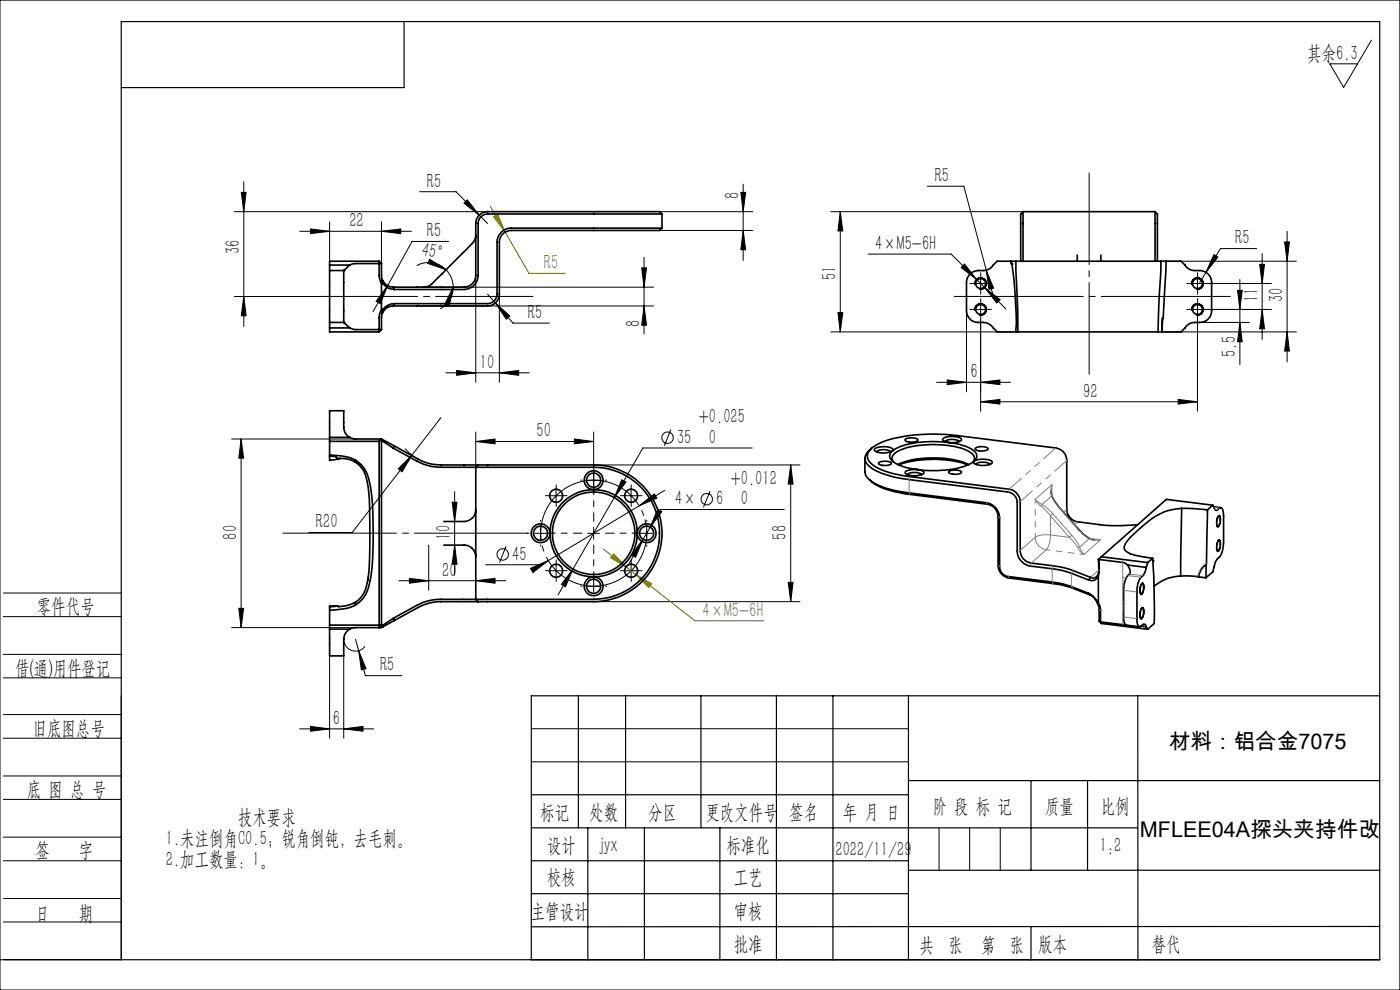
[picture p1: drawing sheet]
<svg xmlns="http://www.w3.org/2000/svg" width="297mm" height="210mm" viewBox="0 0 297 210" stroke-linecap="round" stroke-linejoin="round" font-family="sans-serif">
<g fill="none" stroke="#000" stroke-width=".21">
<path d="M0 0h297v210h-297zM290.9 8.5l-5.9 10-2.9-5h5.9M51.7 38.6v30.6M157.7 39.1v16.1M196.7 39.5h7.8l6.4 24M49.7 44.9h53.7M51.2 40.8h1l-.5 4.1zM63.6 49.1h23.7M65.9 48.6l4 .5-4 .5zM69.9 47.1v8.3M80.9 49.1l4.1-.5v1zM80.9 47.1v20.3"/>
<path d="M88.4 56.3a5.2 5.2 0 0 1 6.2 .9M89 40.7h7.7l5 4.9M91.2 55l3.4 2.2-3.9-1.3zM94.6 57.2a5.2 5.2 0 0 1 1.5 3.7M95.1 51.2h-7.7l-5.2 9.4M98.4 43.1l.7-.7 2.6 3.2zM100.9 58.4v22.7M101.7 45.6l1.7 1.8M136.1 56.8h1.1l-.6 4.1zM136.6 54.6v16.2M139.9 44.9h19.8M139.9 48.9h19.8"/>
<path d="M157.2 40.8h1l-.5 4.1zM157.7 48.9l.5 4.1h-1zM176.2 44.9h40.8M178.3 44.9l.5 4.1h-1zM178.3 44.9v25.5M184.1 53.9h17.7l7.1 7.1M204.6 56l2.6 3.3-3.3-2.5zM208 58.9v2.5M209.2 57.3l1.6 3.8-1 .3zM247.4 55.4h27.6M254 58.9v2.5M255.8 57.8l-1.3 2.1"/>
<path d="M257.5 54l.9 .5-2.6 3.3zM263 59.3v18.1M266.6 52.7h-7.7l-3.1 5.1M267.2 56.1h1.1l-.5 4zM267.8 53.8v18.2M272.5 51.3h1l-.5 4.1zM273 49.1v27.7M49.7 62.9h18.2M51.7 62.9l.5 4.1h-1zM82.2 60.6l-1.5 3.8-.9-.5zM82.2 60.6l-3.1 5.5M88.4 60.9h50.2"/>
<path d="M88.4 64.9h50.2M94.6 79.1h17.7M96.1 60.9l-.8 4-1-.3zM96.1 60.9a5.2 5.2 0 0 1-2.8 4.6M96.9 78.6l4 .5-4 .5zM103.4 62.4l1.7 1.9M105.1 64.3l3.1 2.7-.8 .7zM105.1 64.3l3.7 4.2h7.8M105.9 79.1l4.1-.5v1zM105.9 62.4v18.7M136.6 64.9l.6 4.1h-1.1zM176.2 70.4h38.9"/>
<path d="M177.8 66.3h1l-.5 4.1zM205 65.9v17.2M206.8 60.1h2.5M206.8 65.6h2.5M206.8 66a1.23 1.23 0 0 1 1.1-1.6 1.23 1.23 0 0 1 1.4 1.4 1.23 1.23 0 0 1-1.6 1M206.8 60.5a1.23 1.23 0 0 1 1.1-1.6 1.23 1.23 0 0 1 1.4 1.4 1.23 1.23 0 0 1-1.6 1M208 64.4v2.5M208 67.9v19.3M208.9 61l3.3 2.6-.7 .7zM208.9 61l4.5 4.5M246.6 70.4h28.4M252.8 60.1h2.5"/>
<path d="M252.8 65.6h2.5M252.8 66a1.23 1.23 0 0 1 1.1-1.6 1.23 1.23 0 0 1 1.4 1.4 1.23 1.23 0 0 1-1.6 1M252.8 60.5a1.23 1.23 0 0 1 1.1-1.6 1.23 1.23 0 0 1 1.4 1.4 1.23 1.23 0 0 1-1.6 1M254 64.4v2.5M254 67.9v19.3M254.5 68.4h10.5M256.3 60.1h13.4M256.3 65.6h13.4M262.5 61.6h1l-.5 4zM263 68.4l.5 4.1h-1zM267.8 65.6l.5 4.1h-1.1zM273 70.4l.5 4.1h-1z"/>
<path d="M49.1 93.1h26.3M51.2 93.1l.5 4.1h-1zM51.2 93.1v40M84.5 99.4l2.9-2.9-2.1 3.6zM86 95.2l.9 .9 1.8 1.3M87.4 96.5l-12.7 16.5h-9.2M93.5 88.6l-6.1 7.9M100.9 93.7l4.1-.6v1zM100.9 91.6v7.5M100.9 93.7h25M121.8 93.1l4.1 .6-4.1 .4zM125.9 91.6v11.5"/>
<path d="M125.9 98.6h43.8M142.3 91.1l-1.4 3.5M159.6 95h-23.2l-18 31.2M167.7 98.6l.5 4.1h-1zM167.7 98.6v29M198.7 81.1h15.7M200.9 80.6l4.1 .5-4.1 .5zM208 85.2l4.1-.5v1zM208 85.2h46M208 81.1l4.1-.5v1zM249.9 84.7l4.1 .5-4.1 .5zM90.9 115.6v9.6"/>
<path d="M95.9 106.5h1l-.5 4.1zM96.4 115.6l.5 4.1h-1zM96.4 104.3v17.7M107.4 115.9l-1.4 3.4M113.4 113.1h2.5M114.7 111.9v2.5M116.3 118.9l-1.5 .9h-11.8M116.7 105.2h2.5M118 103.9v2.5M118 119.8v2.5M124.7 113.1h2.5M124.7 101.9h2.5"/>
<path d="M125.9 111.9v2.5M131.9 101.8l.9 .5-2.5 3.2zM132.6 105.2h2.5M133.9 103.9v2.5M133.9 119.8v2.5M135.6 107.3l3.2-2.5 .5 .8zM135.6 107.3l-19.3 11.6M135.9 113.1h2.5M136.4 114.4l-1.6 3.8-.9-.5zM136.4 114.4l-3.2 5.5M137.2 111.9v2.5M137.9 111.8l-1.5 2.6"/>
<path d="M139.5 108l.9 .5-2.5 3.3zM141 104l-5.4 3.3M150.6 104.2l-1.4 3.4M166.4 108.1h-26.3l-2.2 3.7M258.4 114.6a.34 .34 0 0 1 .5 0 .34 .34 0 0 1 0 .5 1.92 1.92 0 0 1-.6 1.9 2.39 2.39 0 0 1 .1-2.4zM258.4 109.4a.34 .34 0 0 1 .5 0 .34 .34 0 0 1 0 .5 1.92 1.92 0 0 1-.6 1.9 2.39 2.39 0 0 1 .1-2.4zM.7 138.8h25M.7 125.8h25M.7 130.8h25M49.1 133.1h26.3M50.7 129h1l-.5 4.1zM69.9 136.6v20"/>
<path d="M72.9 139.1v17.5M72.9 135.6a2.49 2.49 0 0 0 1.7 2.4 2.49 2.49 0 0 0 2.8-.9M75.4 135.6l.7 2.4M76.1 138l1.5 3.8-.9 .3zM76.1 138l1.4 5.3h7.7M84.6 123.2h22.7M86.9 122.7l4 .5-4 .5zM100.9 123.2l4.1-.5v1zM112.5 120.6l3.8-1.7-3.2 2.6zM116.7 121.1h2.5M121.6 120.7l-1.7 3.8-.8-.5zM124.7 124.4h2.5"/>
<path d="M125.9 123.1v2.5M125.9 127.6h43.8M132.6 121.1h2.5M167.2 123.5h1l-.5 4.1zM242.2 128.9h.1a.42 .42 0 0 1 .4 .2 .42 .42 0 0 1 0 .4 1.97 1.97 0 0 1-.6 1.8 2.3 2.3 0 0 1 .1-2.4zM242.2 123.7h.1a.42 .42 0 0 1 .4 .2 .42 .42 0 0 1 0 .4 1.97 1.97 0 0 1-.6 1.8 2.3 2.3 0 0 1 .1-2.4zM.7 143.8h25M.7 156.6h25M.7 151.6h25M25.7 147.6v56h-25.7M63.6 154.6h15.7M65.9 154.1l4 .5-4 .5z"/>
<path d="M72.9 154.6l4.1-.5v1zM112.7 154.6h80M.7 169.6h25M.7 164.6h25M.7 177.6h25M112.7 161.6h80M199.2 175.6v9M205.7 175.6v9M212.2 175.6v9M.7 182.6h25M.7 190.6h25M.7 195.6h25"/>
<path d="M241.4 203.6h.1"/>
<circle cx="141.6" cy="92.8" r="1.22"/>
<circle cx="106.7" cy="117.6" r="1.22"/>
<circle cx="149.9" cy="105.9" r="1.2"/>
</g>
<path d="M136.7 109.8a11.2 11.2 0 0 0-18.8-4.6 11.2 11.2 0 0 0 4.9 18.7 11.2 11.2 0 0 0 14.2-13.2l-.3-.9" fill="none" stroke="#000" stroke-width=".21" stroke-dasharray="30.5 1.3 1.3 1.3" stroke-dashoffset="-3" stroke-linecap="butt"/>
<path d="M104 43.7l8.2 14.3h7.7M104.7 46l.9-.5 1.6 3.7zM128.1 116.5l5 3.9M130.2 117.5l2.9 2.9-3.6-2.1zM133.1 120.4l1.6 1.3M134.7 121.7l3.6 2.2-.7 .7zM134.7 121.7l12.7 10h14.6" fill="none" stroke="#808000" stroke-width=".21"/>
<path d="M113 62.9h-45" fill="none" stroke="#000" stroke-width=".21" stroke-dasharray="30.5 1.3 1.3 1.3" stroke-dashoffset="9.8"/>
<path d="M112 113.1h-52" fill="none" stroke="#000" stroke-width=".21" stroke-dasharray="30.5 1.3 1.3 1.3" stroke-dashoffset="6.4"/>
<path d="M123.5 113.1h-7.5M126 110.6v-7.5M126 115.6v7.5M128.5 113.1h7.5" fill="none" stroke="#000" stroke-width=".21" stroke-dasharray="30.5 1.3 1.3 1.3" stroke-dashoffset="28.6"/>
<g fill="none" stroke="#000" stroke-width=".21" stroke-dasharray="30.5 1.3 1.3 1.3">
<path d="M208.1 58.9v-1.1M254.1 58.9v-1.1M206.8 65.6h-1M206.8 60.1h-1M208.1 64.4v-1.1M208.1 66.9v1M208.1 61.4v1M209.3 65.6h1.1M209.3 60.1h1.1M252.8 65.6h-1M252.8 60.1h-1M254.1 64.4v-1.1"/>
<path d="M254.1 66.9v1M254.1 61.4v1M255.3 65.6h1.1M255.3 60.1h1.1M126 99.3v-.2M112.2 113.1h-.4M114.7 110.6v-.3M114.7 115.6v.2M116.7 105.1h-1M117.2 113.1h.3M118 103.9v-1.1M118 106.4v1"/>
<path d="M118 119.8v-1M119.2 105.1h1.1M123.5 101.8h-.3M126 104.3v.3M128.5 101.8h.2M132.7 105.1h-1.1M133.9 103.9v-1.1M133.9 106.4v1M133.9 119.8v-1M134.7 113.1h-.2M135.2 105.1h1M137.2 110.6v-.3"/>
<path d="M137.2 115.6v.2M139.7 113.1h.3M116.7 121.1h-1M118 122.3v1.1M119.2 121.1h1.1M123.5 124.3h-.3M126 121.8v-.2M126 126.8v.3M128.5 124.3h.2M132.7 121.1h-1.1M133.9 122.3v1.1M135.2 121.1h1"/>
</g>
<path d="M231.1 79.4v-42.7" fill="none" stroke="#000" stroke-width=".21" stroke-dasharray="30.5 1.3 1.3 1.3" stroke-dashoffset="11"/>
<path d="M261 62.9h-58.6" fill="none" stroke="#000" stroke-width=".21" stroke-dasharray="30.5 1.3 1.3 1.3" stroke-dashoffset="3.1"/>
<g fill="none" stroke="#000" stroke-width=".25">
<path d="M25.7 4.6h267v199h-267zM85.7 4.6v14h-60M122.7 147.6v28M132.7 147.6v28M148.7 147.6v28M164.7 147.6v56M176.7 147.6v56M192.7 147.6v56M241.4 147.6v56M292.7 147.6h-180v56M112.7 175.6h128.7M112.7 168.6h80"/>
<path d="M124.7 175.6v28M136.7 175.6v28M152.7 175.6v28M192.7 165.6h100M218.7 165.6v19M230.7 165.6v19M112.7 182.6h80M112.7 189.6h80M192.7 184.6h100M218.7 196.6v7M292.7 196.5l-180 .1"/>
</g>
<g fill="#000">
<path d="M80.9 49.1l4.1-.5v1zM65.9 48.6l4 .5-4 .5z"/>
<path d="M157.2 40.8h1l-.5 4.1zM157.7 48.9l.5 4.1h-1zM136.1 56.8h1.1l-.6 4.1zM136.6 64.9l.6 4.1h-1.1zM167.7 98.6l.5 4.1h-1zM167.2 123.5h1l-.5 4.1zM272.5 51.3h1l-.5 4.1zM273 70.4l.5 4.1h-1zM267.2 56.1h1.1l-.5 4zM267.8 65.6l.5 4.1h-1.1zM262.5 61.6h1l-.5 4zM263 68.4l.5 4.1h-1z"/>
<path d="M178.3 44.9l.5 4.1h-1zM177.8 66.3h1l-.5 4.1z"/>
<path d="M51.7 62.9l.5 4.1h-1zM51.2 40.8h1l-.5 4.1z"/>
<path d="M96.1 60.9l-.8 4-1-.3zM91.2 55l3.4 2.2-3.9-1.3z"/>
<path d="M105.1 64.3l2.3 3.4 .8-.7zM99.1 42.4l-.7 .7 3.3 2.5zM82.2 60.6l-2.4 3.3 .9 .5zM121.6 120.7l-2.5 3.3 .8 .5zM131.9 101.8l-1.6 3.7 2.5-3.2zM136.4 114.4l-2.5 3.3 .9 .5zM139.5 108l-1.6 3.8 2.5-3.3zM84.5 99.4l.8 .7 2.1-3.6zM76.1 138l.6 4.1 .9-.3zM208.9 61l2.6 3.3 .7-.7zM204.6 56l-.7 .8 3.3 2.5zM209.2 57.3l.6 4.1 1-.3zM208 85.2l4.1-.5v1zM249.9 84.7l4.1 .5-4.1 .5zM257.5 54l-1.7 3.8 2.6-3.3z"/>
<path d="M105.9 79.1l4.1-.5v1zM96.9 78.6l4 .5-4 .5zM72.9 154.6l4.1-.5v1zM65.9 154.1l4 .5-4 .5z"/>
<path d="M51.2 93.1l.5 4.1h-1zM50.7 129h1l-.5 4.1z"/>
<path d="M100.9 93.7l4.1-.6v1zM121.8 93.1l4.1 .6-4.1 .4z"/>
<path d="M208 81.1l4.1-.5v1zM200.9 80.6l4.1 .5-4.1 .5z"/>
<path d="M95.9 106.5h1l-.5 4.1zM96.4 115.6l.5 4.1h-1z"/>
<path d="M135.6 107.3l3.7-1.7-.5-.8zM112.5 120.6l.6 .9 3.2-2.6z"/>
<path d="M100.9 123.2l4.1-.5v1zM86.9 122.7l4 .5-4 .5z"/>
</g>
<path d="M104.7 46l2.5 3.2-1.6-3.7zM130.2 117.5l-.7 .8 3.6 2.1zM134.7 121.7l2.9 2.9 .7-.7z" fill="#808000"/>
<g fill="none" stroke="#000" stroke-width=".35">
<path d="M69.9 57.4v11M69.9 56.2v1.2M69.9 57.4h3M69.9 56.2h4.3M72.9 57.4v11M72.9 57.4h.1M74.2 56.2l-1.3 1.2M80.4 55.4v3.2l.5 1.5M80.4 55.4h-10.5v.8M80.4 55.4l.5 .5M80.9 55.9h-5.5l-1.2 .3M80.9 55.9v2.7l.3 1"/>
<path d="M81.2 59.6a2.51 2.51 0 0 0 2.2 1.3M81.2 59.6l.1 .6M100.9 49.9l-.1 .8-.3 .6-6.7 6.8a11.6 11.6 0 0 1-3.1 2.7l-.8 .1M140.4 48.4h-32a2.99 2.99 0 0 0-3 3v11a2.05 2.05 0 0 1-2 2h-19.7M140.4 48.4l-.5 .5h-31.5a2.51 2.51 0 0 0-2.5 2.5v11a2.51 2.51 0 0 1-2.5 2.5h-20M140.4 45.4h-37a2.05 2.05 0 0 0-2 2v11a3 3 0 0 1-3 3h-14.7M140.4 45.4l-.5-.5h-36.5a2.51 2.51 0 0 0-2.5 2.5v11a2.5 2.5 0 0 1-2.5 2.5h-15M140.4 45.4v3M214.5 55.4h1l.4 15h-.4M214.5 55.8h.1M214.5 55.8l.2 .2M214.5 55.4h-3l-.8 .8a2.37 2.37 0 0 1-2.1 1.2 2.82 2.82 0 0 0-3.5 2.1l-.1 6.4a2.51 2.51 0 0 0 2.5 2.5h1.1a2.58 2.58 0 0 1 2.1 1.2l.8 .8h4a79.9 79.9 0 0 0-.8-14.4"/>
<path d="M214.5 55.4v.4M214.7 56h.1M215.5 55.4h30.8M217 44.9v10.5M217 44.9l-.5 .5v10M217 44.9h28M228.5 54.1v1.3M233.5 54.1v1.3M245 44.9v10.5M245 44.9l.5 .5v10M246.3 55.4l-.6 15M246.3 55.4h1.1"/>
<path d="M247.4 55.4l-.6 12-.2 .1M247.4 55.4h3.1l.9 .8a2.27 2.27 0 0 0 2.1 1.2 2.82 2.82 0 0 1 3.5 2.1v6.4a2.51 2.51 0 0 1-2.5 2.5h-1a2.46 2.46 0 0 0-2.1 1.2l-.9 .8h-4M69.9 68.4v1.2M69.9 68.4h3M69.9 69.6v.8h10.5M69.9 69.6h4.3M72.9 68.4l1.3 1.2M72.9 68.4h.1M74.2 69.6l1.2 .3h5.5M80.9 65.7l-.5 1.5v3.2M80.9 60.1l.4 .1M80.9 60.1v5.6"/>
<path d="M80.9 69.9l-.5 .5M81.2 66.2l-.3 1v2.7M81.3 65.6l-.4 .1M81.3 60.2a3 3 0 0 0 2.4 1.2M81.3 65.6l-.1 .6M83.4 64.9a2.51 2.51 0 0 0-2.2 1.3M83.4 60.9l.3 .5M83.7 64.4a3 3 0 0 0-2.4 1.2M83.7 64.4l-.3 .5M215.9 70.4h29.8M245.7 70.4h.7M246.6 67.5l-.1 2.9"/>
<path d="M69.9 92.8v3.7h.3a12.2 12.2 0 0 1 5.2 1.1M69.9 96.6v.1M69.9 96.8a1.66 1.66 0 0 1 1.9 .6M69.9 96.8v.9M69.9 96.7v.1M69.9 93.6h10.5M69.9 92.8h4.3M72 97.3a6.2 6.2 0 0 1 3.4 .7M72 97.3l-2.1 .3M72 97.3h.1M72.9 90.7a2.47 2.47 0 0 0 1.3 2.1M72.9 90.6v-3.5h-3v5.7"/>
<path d="M72.9 90.6v.1M74.2 92.8l1.2 .3h5.5l2.8 1.5M75.4 98a5.5 5.5 0 0 1 2.4 3.8 79 79 0 0 1 .7 14.3l-.2 4.4-.3 2.6M75.4 97.6v.4M75.4 97.6a6.2 6.2 0 0 1 2.8 3.9 53.2 53.2 0 0 1 1 13.6 27.9 27.9 0 0 1-1.6 10.9l-.6 1-1.6 1.4M75.4 98l.1 .1M80.4 93.6v39.5M80.9 93.2v39.4M80.9 93.1v.1M80.9 93.2l-.5 .4M80.9 93.4l2.5 1.7M83.4 95.1l5 2.7a11 11 0 0 0 5.1 1.3h7.4"/>
<path d="M83.7 94.6l5 2.8a10.1 10.1 0 0 0 4.8 1.2h7.9M83.7 94.6l-.3 .5M100.9 99.1h25a14 14 0 0 1 14 14 14 14 0 0 1-14 14h-25M100.9 99.1v28M101.4 98.6h24.5a14.5 14.5 0 0 1 14.6 14.5 14.5 14.5 0 0 1-14.6 14.5h-24.5M101.4 98.6l-.5 .5M183.5 97.2v2.8a3.3 3.3 0 0 0 2.1 2.6 19.9 19.9 0 0 0 7.3 2l16.3 2a3.3 3.3 0 0 1 2.9 3.2v10.4a2.12 2.12 0 0 0 1.8 2.1l11.5 1.6 5.6 2M184.9 95.1a2.38 2.38 0 0 0-1.2 3 7.4 7.4 0 0 0 4.6 2.7l1.7 .5 2.9 .4 21 2.7a2.29 2.29 0 0 1 1.9 2.1v10.4a3.3 3.3 0 0 0 2.8 3.2l6.8 .9 5.6 2M185.6 95.2a4.1 4.1 0 0 1 3.8 .1l.1 .1a1.92 1.92 0 0 1-2 .7 2.25 2.25 0 0 1-2-.6zM186 95.9a2.52 2.52 0 0 1 2.9-.1v.1M186.5 98.1a2.72 2.72 0 0 1 2.6 .1 1.23 1.23 0 0 1-1.5 .5l-1.1-.2-.1-.2zM189.3 95.7a1.38 1.38 0 0 0-.5 1.3 1.38 1.38 0 0 0 1 1.1 11.3 11.3 0 0 0 4.9 1.5"/>
<path d="M189.6 98a1.29 1.29 0 0 1 .5-2.1 17.7 17.7 0 0 1 10.2-1.5 10.2 10.2 0 0 1 6.1 2l.3 .8-.3 .8M190.5 98.6a20.7 20.7 0 0 1 15 0M190.7 98.6a22.9 22.9 0 0 1 14.6 0M192.1 93.1a2.93 2.93 0 0 1 2.6 .2 1.97 1.97 0 0 1-2.4 .4l-.3-.4zM200 93.1a3.8 3.8 0 0 1 3.9 0l.1 .1a2.67 2.67 0 0 1-2.7 .7l-1.2-.4zM200.5 93.7a2.52 2.52 0 0 1 2.9 0M201.3 93.9a9.5 9.5 0 0 1 5.6 2l.3 .5a1.24 1.24 0 0 1-.5 1.5M201.3 93.9a21.9 21.9 0 0 0-11.2 1.2l-.8 .6M206.7 97.9a14.8 14.8 0 0 1-8.7 1.9l-3.3-.2M206.7 97.9a3.9 3.9 0 0 1 3.8 0v.2a1.92 1.92 0 0 1-1.9 .6 2.23 2.23 0 0 1-2.1-.6zM207 95a2.31 2.31 0 0 1 2.6 .2 2.43 2.43 0 0 1-2.7 0zM207 98.5a2.51 2.51 0 0 1 3 0"/>
<path d="M94.2 115.6h4.2a2.47 2.47 0 0 1 2.5 2.5M100.9 108.1a2.53 2.53 0 0 1-2.5 2.5h-4.2M116.7 113.1a9.2 9.2 0 0 0 9.2 9.3M125.9 103.8a9.3 9.3 0 0 0-9.2 9.3M125.9 103.8a9.3 9.3 0 0 1 9.3 9.3M135.2 113.1a9.2 9.2 0 0 1-9.3 9.3M184.4 101.8a11.3 11.3 0 0 0 5.9 2.6l1.8 .4 17.3 2.2a2.69 2.69 0 0 1 2.3 2.6v10.4a2.76 2.76 0 0 0 2.4 2.6l11 1.5 2.1 .5 4.2 1.7M192.1 100a4.1 4.1 0 0 1 3.9 .1v.1a1.82 1.82 0 0 1-1.9 .7 2.23 2.23 0 0 1-2.1-.6zM192.5 100.7a2.51 2.51 0 0 1 3 0M201.3 100.1a2.79 2.79 0 0 1 2.7 0 1.22 1.22 0 0 1-1.6 .5l-1-.2zM223 104.1a5.4 5.4 0 0 0 1.8 3.6l4 4.6a5.1 5.1 0 0 0 3.4 2.2M233 118.7l5.2 .6 1 .6"/>
<path d="M233 118.7l.2 2.6-.2 .9M233 118.6l.1 1.5a1.91 1.91 0 0 1-1.1 2.5l-.6-.1M233 118.6h.1M233.6 118.1l9.9 1.2M239.2 119.9a1.73 1.73 0 0 1 .4 1.9 4.2 4.2 0 0 0-1.2 3.4v6.1l.2 .9 .3 .4 2.9 .4M239.2 119.9l4 .5M241.3 111.3l-5.5 .2-7.1-.8a2.76 2.76 0 0 1-2.4-2.7v-10.3a2.68 2.68 0 0 0-2.3-2.7l-21-2.6a36.1 36.1 0 0 0-15.8 1.4 4.4 4.4 0 0 0-3.2 2.8 2.99 2.99 0 0 0 2.1 2.6 19.4 19.4 0 0 0 6.9 1.9l21.1 2.7a2.77 2.77 0 0 1 2.3 2.6v10.4a2.68 2.68 0 0 0 2.4 2.6l6.9 1 1.5 .5 4.2 1.6M243.5 119.3l-.3 1.1M244.5 118.4v.5M244.5 118.4l-1 .9M244.6 118.9h.1M244.6 118.9l.2 5.7 .1 7.6-1.4 1.3"/>
<path d="M250.6 107.8a12.2 12.2 0 0 0-8.1 3.7l-2.8 2.6a3.5 3.5 0 0 0-1.2 2.2 2.16 2.16 0 0 0 1.7 1.3l4.3 .8M255.9 119.8l-.1 2.7M255.9 119.8h-.1a3.4 3.4 0 0 0-1.6 2.6M256.2 108.2l-5.5-.4-.2 14.4h1.6l2.1 .2M256.2 108.2l-.3 11.6M257.3 107.2l.3 .5a.45 .45 0 0 0 .2 .5 .45 .45 0 0 0 .5-.1l.5-.4h.3l.4 .9 .1 6.4a4.7 4.7 0 0 1-1.6 3.9l-.7 2.4-1.5 1.2M257.3 107.2l-9.9-1.3-14.4 12.7M257.3 107.2l-1.1 1M257.5 107.5l1.5 .2M258.5 114.8l.1-.1a1.3 1.3 0 0 1 .1 1.8l-.3 .3a1.85 1.85 0 0 1 .1-2zM258.5 109.6l.1-.1a1.3 1.3 0 0 1 .1 1.8l-.3 .3a1.85 1.85 0 0 1 .1-2zM69.9 128.7v.6"/>
<path d="M69.9 133.4v5.7h3v-1.6a4.4 4.4 0 0 1 .9-3.8l.4-.3M69.9 132.6h11M69.9 133.4h4.3M71.6 128.5l-1.7 .2M75.4 127.8l-.3 .1M75.4 127.8v.5M75.4 128.4l-.6 .2a12 12 0 0 1-4.9 .8v4M75.4 127.8a6.5 6.5 0 0 1-3.7 .8l-.1-.1M75.4 128.3v.1M78.1 122.6a6.6 6.6 0 0 1-2.7 5.2M80.4 133.1h-5l-1.2 .3M80.9 132.6h.3"/>
<path d="M80.9 132.6l-.5 .5M81.2 132.6l.1 .3M81.3 132.9l-.4 .2h-.5M83.4 131.2l-2.2 1.4M83.4 131.2l.3 .4M83.7 131.6l-2.4 1.3M100.9 127.1h-7.4a10.4 10.4 0 0 0-5.1 1.3l-5 2.8M100.9 127.1l.5 .5M101.4 127.6h-7.9a10.1 10.1 0 0 0-4.8 1.3l-5 2.7M231 125.9a3.6 3.6 0 0 1 1.8 1.8M231 125.9l.4 .4M231.4 126.3a3.2 3.2 0 0 1 1.5 1.9"/>
<path d="M231.4 122.5l-.4 .5M232.8 127.7l.2 .2M232.8 127.7l.1 .5M232.9 128.2l.3 .8v2.7M233 127.9l.5 1.5v2.5M233 122.2a1.45 1.45 0 0 1-2 .8M233 122.2v5.7M233.2 131.7l.3 .2M233.2 131.7l.4 .5M233.5 131.9l5.3 .6M233.5 131.9l.1 .3M233.6 132.2l9.9 1.3"/>
<path d="M242.1 132.8l.3-.3a.47 .47 0 0 1 .6 0 .47 .47 0 0 1 .2 .5M242.1 132.8l1.1 .2M242.2 123.9h.1a1.62 1.62 0 0 1-.2 2 1.84 1.84 0 0 1 .1-2zM242.2 129.1l.1-.1a1.62 1.62 0 0 1-.2 2.1 1.84 1.84 0 0 1 .1-2zM243.2 120.4l-.1 .3a3.6 3.6 0 0 1-1.3 2.2l-.4 1-.2 1.3v6.4l.2 1 .2 .3 .5-.1M243.2 133l.3 .5M250.4 122.2a8.8 8.8 0 0 0-5.6 2.1M254.2 122.4l1.6 .1"/>
<circle cx="208" cy="60.2" r="1.06"/>
<circle cx="208" cy="65.6" r="1.05"/>
<circle cx="254" cy="60.2" r="1.06"/>
<circle cx="254" cy="65.6" r="1.05"/>
<circle cx="114.7" cy="113.1" r="1.49"/>
<circle cx="114.7" cy="113.1" r="2"/>
<circle cx="118" cy="105.2" r="1.38"/>
<circle cx="125.9" cy="101.8" r="2"/>
<circle cx="125.9" cy="113.1" r="8.7"/>
<circle cx="125.9" cy="101.9" r="1.49"/>
<circle cx="133.9" cy="105.2" r="1.38"/>
<circle cx="137.2" cy="113.1" r="1.5"/>
<circle cx="137.2" cy="113.1" r="2"/>
<circle cx="118" cy="121.1" r="1.38"/>
<circle cx="125.9" cy="124.4" r="1.99"/>
<circle cx="125.9" cy="124.4" r="1.49"/>
<circle cx="133.9" cy="121.1" r="1.38"/>
</g>
<g fill="none" stroke="#808080" stroke-width=".21" stroke-dasharray="6.3 1.3 1.3 1.3 1.3 1.3">
<path d="M192.9 104.5v-2.8M192.9 104.5l.2 .4M193.1 101.1l-.2 .6M209.2 106.6l.2 .3M212.1 109.8l-.3-.2M214.1 103.7l-.2 .7M216.4 106.4l-.6 .1M216.4 116.8l-.6 .1M216.4 116.8l3.2-2.8M218.8 119.4l-.2 .6M219.6 105.9l3.6-3.1M219.6 105.9l1.5 1.1"/>
<path d="M220.9 107.4l-.9-.8-.4-.7M221.1 107l.9 .6 1.4 1.4M221.1 107l-.2 .4M222 116.6l-3.2 2.8M222 116.6a2.74 2.74 0 0 1-2.4-2.6M222.8 113.5a5.2 5.2 0 0 1-.8 3.1M222.8 113.5l4.1 .5M222.8 109.4v4.1M222.8 113.5a5.2 5.2 0 0 0-3.2 .5M222.8 109.4l-1.9-2M223.1 105.2l-2 1.8M223.1 105.2l-.2-.9 .3-1.5"/>
<path d="M223.2 102.8v2.3M223.2 102.8l-.2 1.3M223.2 105.3l-.1-.1M223.4 109l4 4.5M223.4 109l-.6 .4M224.8 107.7l-1.2-1.5-.5-1M224.8 107.7h.1M225.7 108.6l.6-.6M226.9 114l-4.1-4.6M227.4 113.5l1.1 1.6 .5 1M227.4 113.5l-.5 .5M228.6 116.1l-1.7-2.1"/>
<path d="M228.7 110.7l-.7 .6M228.8 112.3l-4-4.6M228.8 112.2v.1M229 116.1l2.1-1.8M229 116.1l.9 1.5M229 116.1h-.4M229.9 117.6l-.8-.8-.5-.7M231 114.1l.1 .2M231.1 114.3l-.9-.7-1.4-1.3M231.2 114.2l2.3 .3M232.2 114.5h1.3M233.5 114.5l-3.6 3.1"/>
<path d="M233.5 114.5l-1.1 .1-1.3-.3M256 119.5a2.57 2.57 0 0 0-1.7 2l-.2 .8M257.7 108l.6 .1M258.7 107.8l-1.1-.2M212.1 120.2l-.3-.2M213.9 122.3l.2 .3M223.2 123.5v-2.9M223.2 123.5l.2 .3M223.4 120l-.2 .6M227.3 121.6v2.8M227.3 124.4l.4 .4M227.7 121l-.4 .6"/>
<path d="M231.4 122.5l1.7-1.6M233.2 129.3l.3 .2M238.2 122.4v-3.1M238.2 124.2v-1.8M238.2 127.6v-3.4M238.2 129.4v-1.8M238.2 132.5v-3.2M238.4 130.9l2.8 .3M238.4 127.6h-.2M238.4 129.4h-.2M238.5 124.2h-.3M238.9 122.6l-.7-.2"/>
<path d="M239.3 122.1l2.8 .3M239.6 121.8h.1M241.2 125.6l-2.8-.4M242.5 122.1l-2.9-.3"/>
</g>
<path d="M219.6 114v-8.1M229.9 117.6l-7.9-1" fill="none" stroke="#808080" stroke-width=".21" stroke-dasharray="6.3 1.3 1.3 1.3 1.3 1.3" stroke-dashoffset="5.5"/>
<path d="M226.3 97.7l-9.9 8.7M214.1 103.7l9.9-8.7" fill="none" stroke="#808080" stroke-width=".21" stroke-dasharray="6.3 1.3 1.3 1.3 1.3 1.3" stroke-dashoffset="2.9"/>
<g font-size="4.6">
<text x="248" y="158.9">材料：铝合金7075</text>
<text x="241.8" y="177.6">MFLEE04A探头夹持件改</text>
</g>
<g font-size="4.4">
<text x="277.3" y="12.6">其余6.3</text>
<text x="90.5" y="39.8">R5</text>
<text x="198.3" y="38.6">R5</text>
<text x="156.8" y="42.1" transform="rotate(-90 156.8 42.1)">8</text>
<text x="50.8" y="54" transform="rotate(-90 50.8 54)">36</text>
<text x="74.1" y="48.2">22</text>
<text x="90.5" y="50.3">R5</text>
<text x="185.7" y="53">4×M5-6H</text>
<text x="262" y="51.8">R5</text>
<text x="89.3" y="54.3" transform="rotate(12 89.3 54.3)">45°</text>
<text x="177.4" y="59.5" transform="rotate(-90 177.4 59.5)">51</text>
<text x="266.9" y="64.1" transform="rotate(-90 266.9 64.1)">11</text>
<text x="272.2" y="64.1" transform="rotate(-90 272.2 64.1)">30</text>
<text x="112" y="67.6">R5</text>
<text x="135.8" y="69.3" transform="rotate(-90 135.8 69.3)">8</text>
<text x="262.2" y="75.8" transform="rotate(-90 262.2 75.8)">5.5</text>
<text x="101.8" y="78.2">10</text>
<text x="205.9" y="80.2">6</text>
<text x="148.2" y="89.8">+0.025</text>
<text x="229.8" y="84.3">92</text>
<text x="113.8" y="92.8">50</text>
<text x="143.6" y="94.1">35</text>
<text x="150.4" y="94.1">0</text>
<text x="143.2" y="107.2">4×</text>
<text x="152" y="107.2">6</text>
<text x="155" y="102.8">+0.012</text>
<text x="157.2" y="107.2">0</text>
<text x="67" y="112.1">R20</text>
<text x="50.3" y="114.5" transform="rotate(-90 50.3 114.5)">80</text>
<text x="95.6" y="114.5" transform="rotate(-90 95.6 114.5)">10</text>
<text x="108.7" y="118.9">45</text>
<text x="166.9" y="114.5" transform="rotate(-90 166.9 114.5)">58</text>
<text x="93.8" y="122.3">20</text>
<text x="7.8" y="130.1">零件代号</text>
<text x="3.2" y="143.2">借(通)用件登记</text>
<text x="80.6" y="142.4">R5</text>
<text x="6.9" y="155.8">旧底图总号</text>
<text x="70.6" y="153.7">6</text>
<text x="5.7" y="168.9">底 图 总 号</text>
<text x="114.6" y="173.8">标记</text>
<text x="125" y="173.8">处数</text>
<text x="137.5" y="173.8">分区</text>
<text x="149.6" y="173.8">更改文件号</text>
<text x="167.4" y="173.8">签名</text>
<text x="178.8" y="173.8">年 月 日</text>
<text x="197.9" y="172.4">阶 段 标 记</text>
<text x="221.7" y="172.4">质量</text>
<text x="233.5" y="172.4">比例</text>
<text x="35.2" y="179.2">1.未注倒角C0.5；锐角倒钝，去毛刺。</text>
<text x="50.5" y="174.7">技术要求</text>
<text x="7.5" y="181.9">签</text>
<text x="16.7" y="181.9">字</text>
<text x="35.2" y="183.7">2.加工数量：1。</text>
<text x="116.1" y="180.7">设计</text>
<text x="127.3" y="180.7">jyx</text>
<text x="154.1" y="180.7">标准化</text>
<text x="177.2" y="181.5">2022/11/29</text>
<text x="233.3" y="180.7">1:2</text>
<text x="116.1" y="187.5">校核</text>
<text x="155.7" y="187.6">工艺</text>
<text x="7.5" y="195.2">日</text>
<text x="16.7" y="195.2">期</text>
<text x="112.6" y="194.8">主管设计</text>
<text x="155.7" y="194.8">审核</text>
<text x="155.7" y="201.7">批准</text>
<text x="195.1" y="201.9">共 张</text>
<text x="208.1" y="201.9">第 张</text>
<text x="220.3" y="201.7">版本</text>
<text x="244.4" y="201.7">替代</text>
</g>
<g font-size="4.4" fill="#808000">
<text x="115.4" y="57.1">R5</text>
<text x="149" y="130.8">4×M5-6H</text>
</g>
</svg>
